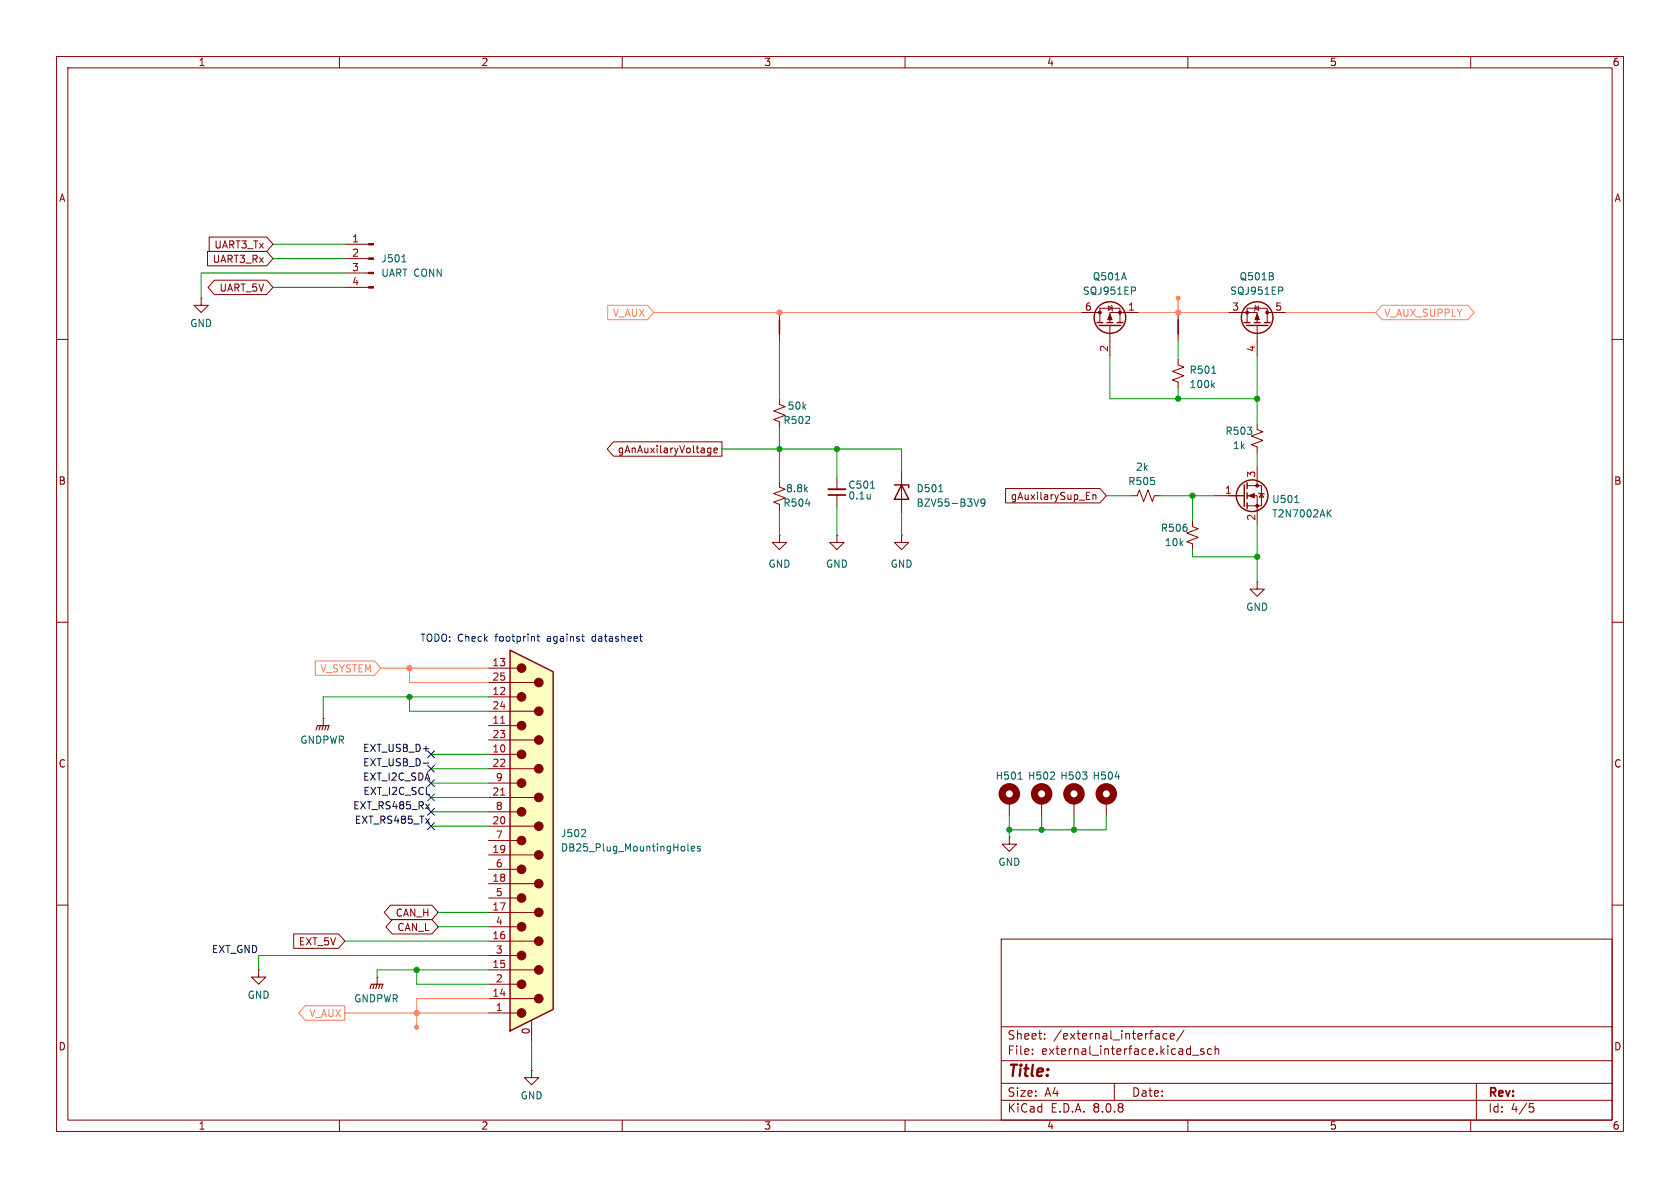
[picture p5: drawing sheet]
<svg xmlns="http://www.w3.org/2000/svg" width="297mm" height="210mm" viewBox="0 0 297 210" stroke-linecap="round" stroke-linejoin="round" font-family="sans-serif">
<g fill="none" stroke="#840000" stroke-width=".18">
<path d="M10 10h277v190h-277zM12 12h273v186h-273zM60 10v2M110 10v2M160 10v2M210 10v2M260 10v2M217.2 55.2h5v1.8M220.5 57v-2.5h3.5v2.5M221.9 54.5l.6-.4v.8zM222 54l-.1 .1v.8l-.2 .1M222.2 57.5v5.4"/>
<path d="M224 55.2h3.3M10 60h2M208.3 63.5v1l1 .4-2 .8 2 .7-2 .8 1 .4v1M222.2 74.9v1l1.1 .4-2.1 .8 2.1 .8-2.1 .7 1 .4v1M285 60h2M10 110h2M285 110h2M10 160h2M66.7 172.7h.1M66.7 172.7v1.3M177 166h108v32h-108zM285 160h2"/>
<path d="M60 198v2M110 198v2M160 198v2M177 194.5h108M177 191.5h108M177 187.5h108M177 181.5h108M182.5 186.3v.1M182.5 185.5v.1M184.7 183.6v.1M184.7 182.8v.1M197 191.5v3"/>
<path d="M204.7 182.7l.3 .2v.8M205 183.6l-.5 .1M205 183.1h-.5M206.3 182.8l-.4-.1-.3 .3v.4l.1 .2h.6M206.9 183.2l.7-.1-.1-.3-.4-.1-.2 .2 .1 .7h.5M209.3 182.1l-1.3 2M210 198v2M210.8 186.5h1.2M212.8 185.5l-.3-.1-.3 .2 .1 .2 .5 .2v.3h-.6M214.2 185.5l-.5-.1-.2 .3v.4l.1 .2h.6M214.8 185.5l.2-.1 .4 .1 .1 .9M214.8 184.9v1.5"/>
<path d="M260 198v2M261 191.5v6.5M270.4 195.1h.7M270.5 195.7h.4l.3 .3-.2 .5-.5 .1"/>
</g>
<g fill="none" stroke="#840000" stroke-width=".25">
<path d="M220 57h1M220.3 57.5h3.9M221.7 57h1.1M223.5 57h1"/>
<circle cx="222.2" cy="56.1" r="2.79"/>
</g>
<g fill="#840000" stroke="#840000" stroke-width=".18">
<path d="M222.2 55.5l.4 1h-.7z"/>
<circle cx="220.5" cy="55.2" r=".25"/>
<circle cx="224" cy="55.2" r=".25"/>
</g>
<path d="M225.1 48.9v.5M226.5 50.7l.3 .3-.1 .3-.2 .1M214.2 66h.8M214.3 68l.4 .5M214.7 67.7l-.5 .5" fill="none" stroke="#006464" stroke-width=".18"/>
<path d="M65.4 174.8l.3-.8h2l-.3 .8M66.2 174l-.3 .8M66.7 174l-.3 .8M67.2 174l-.3 .8" fill="none" stroke="#840000" stroke-width=".2"/>
<path d="M90.2 114.9l7.6 3.8v59.7l-7.6 3.8z" fill="#ffffc2"/>
<g fill="#840000" stroke="#840000" stroke-width=".18">
<path d="M220.7 87.6l1-.4v.8z"/>
<path d="M196.2 55.5l.4 1h-.8z"/>
<path d="M65.2 50.7h.8v.2h-.8z"/>
<path d="M65.2 48.1h.8v.3h-.8z"/>
<path d="M65.2 45.6h.8v.2h-.8z"/>
<path d="M65.2 43.1h.8v.2h-.8z"/>
<circle cx="92.2" cy="179.1" r=".76"/>
<circle cx="92.2" cy="174" r=".76"/>
<circle cx="92.2" cy="168.9" r=".76"/>
<circle cx="92.2" cy="163.8" r=".76"/>
<circle cx="92.2" cy="158.7" r=".76"/>
<circle cx="92.2" cy="153.7" r=".76"/>
<circle cx="92.2" cy="148.6" r=".76"/>
<circle cx="92.2" cy="143.5" r=".76"/>
<circle cx="92.2" cy="138.4" r=".76"/>
<circle cx="92.2" cy="133.3" r=".76"/>
<circle cx="92.2" cy="128.3" r=".76"/>
<circle cx="92.2" cy="123.2" r=".76"/>
<circle cx="92.2" cy="118.1" r=".76"/>
<circle cx="95.2" cy="176.5" r=".76"/>
<circle cx="95.2" cy="171.4" r=".76"/>
<circle cx="95.2" cy="166.4" r=".76"/>
<circle cx="95.2" cy="161.3" r=".76"/>
<circle cx="95.2" cy="156.2" r=".76"/>
<circle cx="95.2" cy="151.1" r=".76"/>
<circle cx="95.2" cy="146" r=".76"/>
<circle cx="95.2" cy="141" r=".76"/>
<circle cx="95.2" cy="135.9" r=".76"/>
<circle cx="95.2" cy="130.8" r=".76"/>
<circle cx="95.2" cy="125.7" r=".76"/>
<circle cx="95.2" cy="120.6" r=".76"/>
<circle cx="222.2" cy="89.4" r=".25"/>
<circle cx="222.2" cy="85.9" r=".25"/>
<circle cx="198" cy="55.2" r=".25"/>
<circle cx="194.4" cy="55.2" r=".25"/>
</g>
<g fill="none" stroke="#840000" stroke-width=".18">
<path d="M35.6 52.7v1.3h1.2l-1.2 1.2-1.3-1.2h1.3M35.6 52.7h.1M36.7 44.4h10.4l1.2 1.3-1.2 1.3h-10.4zM37 41.9h10.1l1.2 1.3-1.2 1.3h-10.1zM37.9 49.5h9.2l1.2 1.3-1.2 1.3h-9.2l-1.1-1.3zM61 50.8h4.2M61 48.3h4.2M61 45.7h4.2M61 43.2h4.2M137.8 55.2v5.1M191.1 55.2h3.3M194.4 57v-2.5h3.6v2.5"/>
<path d="M196 54.1l.6 .4-.6 .4zM196.2 57.5v5.4M196.5 54l.1 .1v.8l.1 .1M201.3 55.2h-5.1v1.8M208.3 55.2v5.1M108.5 78.1h19.1v2.5h-19.1l-1.2-1.2zM125.1 79.8l.2 .2h.4M125.7 79.2v1l-.3 .3-.3-.1M125.7 79.3l-.4-.1-.2 .2M126.2 79.6l.6-.1v-.2l-.4-.1-.2 .2 .1 .6h.5M137.8 70.5v1l1 .4-2 .7 2 .8-2 .8 1 .3v1.1M137.8 94.6v1.3h1.3l-1.3 1.3-1.3-1.3h1.3"/>
<path d="M137.8 94.6h.1M137.8 85.1v1l1 .4-2 .7 2 .8-2 .8 1 .4v1M148 94.6v1.3h1.2l-1.2 1.3-1.3-1.3h1.3M148 94.6h.1M148 84.5v2M148 87.5v2M159.4 94.6v1.3h1.3l-1.3 1.3-1.3-1.3h1.3M159.4 94.6h.1M159.4 83.2v7.6M177.8 86.4h16.7l1.1 1.2-1.1 1.3h-16.7zM192.1 88.3h.6M192.1 87h.6"/>
<path d="M193.2 87.5v.8M193.2 87.6l.2-.1h.3v.8M200 87.6h1l.4-1 .8 2 .7-2 .8 2 .4-1h1M210.8 92.1v1l1 .4-2 .7 2 .8-2 .8 1 .3v1.1M214.6 87.6h5.4M220.5 87.6h1.7v5.1M220.5 85.9h2.5v3.5h-2.5M222.2 82.6v3.3M222.5 87.1l.1 .1h.8l.1 .2M223 87.2l.4 .7h-.8zM86.4 118.1h5M222.2 102.9v1.2h1.3l-1.3 1.3-1.2-1.3h1.2"/>
<path d="M222.2 102.9h.1M57.1 127h.1M57.1 127v1.3M86.4 138.4h5M86.4 135.9h8.1M86.4 133.4h5M86.4 130.8h8.1M86.4 128.3h5M86.4 125.7h8.1M86.4 123.2h5M86.4 120.7h8.1M86.4 158.8h5"/>
<path d="M86.4 156.2h8.1M86.4 153.7h5M86.4 151.1h8.1M86.4 148.6h5M86.4 146.1h8.1M86.4 143.5h5M86.4 141h8.1M178.4 148v1.2h-1.2l1.2 1.3 1.3-1.3h-1.3M178.4 148h.1M178.4 141.6v2.5M184.1 141.6v2.5M189.9 141.6v2.5"/>
<path d="M195.6 141.6v2.5M45.7 171.5v1.2h-1.3l1.3 1.3 1.3-1.3h-1.3M45.7 171.5h.1M51.9 165.1h7.9l1.2 1.3-1.2 1.2h-7.9zM69 160h7.4l1.1 1.3-1.1 1.3h-7.4l-1.1-1.3zM69.3 162.6h7.1l1.1 1.2-1.1 1.3h-7.1l-1.1-1.3zM86.4 179.1h5M86.4 176.5h8.1M86.4 174h5M86.4 171.5h8.1M86.4 168.9h5M86.4 166.4h8.1"/>
<path d="M86.4 163.8h5M86.4 161.3h8.1M94 189.2v1.3h-1.3l1.3 1.3 1.2-1.3h-1.2M94 189.2h.1M94 180.3v3.9"/>
</g>
<g fill="none" stroke="#840000" stroke-width=".25">
<path d="M137.8 56.5v2.6M193.9 57h1M194.3 57.5h3.8M195.7 57h1M197.5 57h1M208.3 56.5v2.6M158.1 85.7h2.6v.5M159.4 85.7l1.3 2.6h-2.6zM220 85.7v3.8M220.5 85.3v1.1M220.5 87.1v1M220.5 88.9v1"/>
<path d="M90.2 114.9l7.6 3.8v59.7l-7.6 3.8z"/>
<circle cx="196.2" cy="56.1" r="2.79"/>
<circle cx="221.4" cy="87.6" r="2.79"/>
</g>
<path d="M88.5 127.9h.7M88.5 140.6h.7" fill="none" stroke="#a90000" stroke-width=".18"/>
<g fill="none" stroke="#006464" stroke-width=".18">
<path d="M71 46.3h.8M200.5 50.7l.3 .3-.1 .3-.2 .1M142.4 89.1h.8M153.8 87.4v.8M153.8 88.1h.1M153.9 86.3h.7M166 86.9h.7M173 88.2l-.4 1.3M174.1 88.8l-.2 .2h-.3l-.2-.2 .1-.5 .4-.1 .2 .1a.84 .84 0 0 1-.3 1.2h-.3M228.9 88.8h.7M234.8 90.7l.6 .7M235.4 90.1l-.8 .7"/>
<path d="M180 137.7h.7M185.7 137.7h.7M186.4 136.6v.4M191.4 136.5h.8l-.5 .5M192.1 137.1v.5M197.1 137.3h.8M103.4 146.7l.1 .2v.3l-.8 .7h.8M121.6 149.2v1.1l.2 .1M122.2 150l.6-.1v-.2l-.4-.1-.2 .2 .1 .6h.5M123.8 149.7l-.3-.1-.2 .2 .1 .2 .4 .1v.3h-.5"/>
</g>
<g fill="none" stroke="#840000" stroke-width="1.3">
<circle cx="178.4" cy="140.3" r="1.27"/>
<circle cx="184.1" cy="140.3" r="1.27"/>
<circle cx="189.9" cy="140.3" r="1.27"/>
<circle cx="195.6" cy="140.3" r="1.27"/>
</g>
<path d="M146.4 86.5h3.1" fill="none" stroke="#840000" stroke-width=".33"/>
<path d="M146.4 87.5h3.1" fill="none" stroke="#840000" stroke-width=".3"/>
<path d="M55.9 129l.2-.7h2.1l-.3 .7M56.6 128.3l-.2 .7M57.1 128.3l-.2 .7M57.7 128.3l-.3 .7" fill="none" stroke="#840000" stroke-width=".2"/>
<path d="M107.4 54h7.1l1.1 1.2-1.1 1.3h-7.1zM115.6 55.2h75.5M201.3 55.2h15.9M208.3 53.1v2.1M227.3 55.2h15.9M244.3 54h15.2l1.1 1.2-1.1 1.3h-15.2l-1.1-1.3zM55.7 116.8h10.5l1.1 1.3-1.1 1.3h-10.5zM67.3 118.1h19.1M72.4 118.1v2.6h14M53.9 177.8h7.1v2.5h-7.1l-1.1-1.2zM61 179.1h25.4M86.4 176.5h-12.7v4.8" fill="none" stroke="#ff8259" stroke-width=".18"/>
<g fill="#ff8259" stroke="#ff8259" stroke-width=".18">
<circle cx="208.3" cy="52.7" r=".36"/>
<circle cx="73.7" cy="181.6" r=".36"/>
<circle cx="72.4" cy="118.1" r=".46"/>
<circle cx="208.3" cy="55.2" r=".46"/>
<circle cx="137.8" cy="55.2" r=".46"/>
<circle cx="73.7" cy="179.1" r=".46"/>
</g>
<path d="M74.8 134.9h1M75.3 142.2l.6 .8M75.9 142.2l-.6 .8" fill="none" stroke="#0f0f0f" stroke-width=".18"/>
<path d="M94.9 112.5h.5M95.1 112.1v1.1l.3 .2M102.8 112.5h.5M103.2 113.4h.1M113.1 112.5h.4M113.4 113.4h.1" fill="none" stroke="#0000c2" stroke-width=".18"/>
<g fill="none" stroke="#009600" stroke-width=".18">
<path d="M48.3 45.7h12.7M48.3 50.8h12.7M48.3 43.2h12.7M61 48.3h-25.4v4.4M127.6 79.4h31.8v3.8M137.8 60.3v10.2M137.8 75.6v9.5M148 79.4v5.1M196.2 62.9v7.6h26M208.3 60.3v3.2M208.3 68.6v1.9M222.2 62.9v12"/>
<path d="M137.8 90.2v4.4M148 89.5v5.1M159.4 90.8v3.8M195.6 87.6h4.4M205.1 87.6h9.5M210.8 87.6v4.5M210.8 97.2v1.2h11.4M222.2 80v2.6M222.2 92.7v10.2M72.4 123.2v2.5h14M76.2 135.9h10.2M76.2 138.4h10.2"/>
<path d="M76.2 133.4h10.2M86.4 123.2h-29.3v3.8M76.2 141h10.2M76.2 146.1h10.2M76.2 143.5h10.2M178.4 144.1v3.9M184.1 144.1v2.6M189.9 144.1v2.6M195.6 144.1v2.6h-17.2M61 166.4h25.4M73.7 171.5v2.5h12.7M77.5 161.3h8.9"/>
<path d="M77.5 163.8h8.9M86.4 171.5h-19.7v1.2M86.4 168.9h-40.7v2.6M94 184.2v5"/>
</g>
<path d="M75.6 135.3l1.2 1.2M75.6 132.7l1.2 1.3M75.6 137.8l1.2 1.2M76.8 135.3l-1.2 1.2M76.8 132.7l-1.2 1.3M76.8 137.8l-1.2 1.2M75.6 140.4l1.2 1.2M75.6 145.4l1.2 1.3M75.6 142.9l1.2 1.2M76.8 140.4l-1.2 1.2M76.8 145.4l-1.2 1.3M76.8 142.9l-1.2 1.2" fill="none" stroke="#000084" stroke-width=".18"/>
<g fill="#009600" stroke="#009600" stroke-width=".18">
<circle cx="72.4" cy="123.2" r=".46"/>
<circle cx="208.3" cy="70.5" r=".46"/>
<circle cx="137.8" cy="79.4" r=".46"/>
<circle cx="148" cy="79.4" r=".46"/>
<circle cx="73.7" cy="171.5" r=".46"/>
<circle cx="184.1" cy="146.7" r=".46"/>
<circle cx="210.8" cy="87.6" r=".46"/>
<circle cx="189.9" cy="146.7" r=".46"/>
<circle cx="222.2" cy="98.4" r=".46"/>
<circle cx="222.2" cy="70.5" r=".46"/>
<circle cx="178.4" cy="146.7" r=".46"/>
</g>
<text font-size="2.8" fill="#840000" x="178" y="190.9">Title:</text>
<g font-size="2.1" fill="#840000">
<text x="178" y="184">Sheet:</text>
<text x="186.2" y="184">/external_interface/</text>
<text x="178" y="186.7">File:</text>
<text x="184.1" y="186.7">external_interface.kicad_sch</text>
<text x="178" y="196.9">KiCad</text>
<text x="178" y="194.1">Size:</text>
<text x="184.7" y="194.1">A4</text>
<text x="185.7" y="196.9">E.D.A.</text>
<text x="193.3" y="196.9">8.0.8</text>
<text x="200" y="194.1">Date:</text>
<text x="263" y="194.3">Rev:</text>
<text x="263" y="196.9">Id:</text>
<text x="267.1" y="196.9">4/5</text>
</g>
<g font-size="1.8" fill="#840000">
<text x="35" y="11.9">1</text>
<text x="85" y="11.9">2</text>
<text x="135" y="11.9">3</text>
<text x="185" y="11.9">4</text>
<text x="235" y="11.9">5</text>
<text x="285" y="11.9">6</text>
<text x="10.3" y="35.9">A</text>
<text x="285.3" y="35.9">A</text>
<text x="37.5" y="46.7">UART3_Rx</text>
<text x="37.8" y="44.1">UART3_Tx</text>
<text x="38.7" y="51.8">UART_5V</text>
<text x="109.1" y="80.3">gAnAuxilaryVoltage</text>
<text x="10.3" y="85.9">B</text>
<text x="178.6" y="88.6">gAuxilarySup_En</text>
<text x="285.3" y="85.9">B</text>
<text x="10.3" y="135.9">C</text>
<text x="285.3" y="135.9">C</text>
<text x="52.7" y="167.3">EXT_5V</text>
<text x="69.9" y="162.2">CAN_H</text>
<text x="70.2" y="164.8">CAN_L</text>
<text x="10.3" y="185.9">D</text>
<text x="285.3" y="185.9">D</text>
<text x="35" y="199.9">1</text>
<text x="85" y="199.9">2</text>
<text x="135" y="199.9">3</text>
<text x="185" y="199.9">4</text>
<text x="235" y="199.9">5</text>
<text x="285" y="199.9">6</text>
</g>
<g font-size="1.8" fill="#a90000">
<text x="62.2" y="42.9">1</text>
<text x="62.2" y="45.5">2</text>
<text x="62.2" y="48">3</text>
<text x="62.2" y="50.5">4</text>
<text x="191.7" y="55">6</text>
<text x="199.3" y="55">1</text>
<text x="217.7" y="55">3</text>
<text x="225.4" y="55">5</text>
<text x="196" y="62.3" transform="rotate(-90 196 62.3)">2</text>
<text x="222" y="62.3" transform="rotate(-90 222 62.3)">4</text>
<text x="216.5" y="87.4">1</text>
<text x="222" y="84.5" transform="rotate(-90 222 84.5)">3</text>
<text x="222" y="92.1" transform="rotate(-90 222 92.1)">2</text>
<text x="87" y="117.9">13</text>
<text x="87" y="122.9">12</text>
<text x="87" y="125.5">24</text>
<text x="87" y="120.4">25</text>
<text x="87" y="128">11</text>
<text x="87" y="130.6">23</text>
<text x="87" y="133.1">10</text>
<text x="87" y="135.6">22</text>
<text x="87" y="140.7">21</text>
<text x="87.6" y="143.3">8</text>
<text x="87.6" y="138.2">9</text>
<text x="87" y="145.8">20</text>
<text x="87.6" y="148.3">7</text>
<text x="87" y="156">18</text>
<text x="87" y="150.9">19</text>
<text x="87.6" y="153.4">6</text>
<text x="87" y="161">17</text>
<text x="87.6" y="158.5">5</text>
<text x="87" y="166.1">16</text>
<text x="87.6" y="163.6">4</text>
<text x="87" y="171.2">15</text>
<text x="87.6" y="173.7">2</text>
<text x="87.6" y="168.7">3</text>
<text x="87" y="176.3">14</text>
<text x="87.6" y="178.8">1</text>
<text x="93.7" y="183" transform="rotate(-90 93.7 183)">0</text>
</g>
<g font-size="1.8" fill="#006464">
<text x="67.3" y="46.6">J501</text>
<text x="67.3" y="49.1">UART CONN</text>
<text x="191.3" y="52.3">SQJ951EP</text>
<text x="193.1" y="49.8">Q501A</text>
<text x="217.4" y="52.3">SQJ951EP</text>
<text x="219" y="49.8">Q501B</text>
<text x="33.5" y="58">GND</text>
<text x="210.2" y="66.3">R501</text>
<text x="210.2" y="68.8">100k</text>
<text x="138.4" y="75.2">R502</text>
<text x="139.1" y="72.6">50k</text>
<text x="216.5" y="77.1">R503</text>
<text x="200.7" y="83.4">2k</text>
<text x="217.9" y="79.6">1k</text>
<text x="138.4" y="89.8">R504</text>
<text x="138.8" y="87.2">8.8k</text>
<text x="149.9" y="86.6">C501</text>
<text x="149.9" y="88.5">0.1u</text>
<text x="161.9" y="87.2">D501</text>
<text x="161.9" y="89.8">BZV55-B3V9</text>
<text x="199.4" y="86">R505</text>
<text x="224.8" y="89.1">U501</text>
<text x="205.1" y="94.2">R506</text>
<text x="224.8" y="91.7">T2N7002AK</text>
<text x="135.8" y="100.6">GND</text>
<text x="145.9" y="100.6">GND</text>
<text x="157.3" y="100.6">GND</text>
<text x="205.8" y="96.7">10k</text>
<text x="220.2" y="108.2">GND</text>
<text x="53" y="131.7">GNDPWR</text>
<text x="175.9" y="138">H501</text>
<text x="181.6" y="138">H502</text>
<text x="187.3" y="138">H503</text>
<text x="193" y="138">H504</text>
<text x="99.1" y="148.2">J502</text>
<text x="99.1" y="150.7">DB25_Plug_MountingHoles</text>
<text x="176.4" y="153.3">GND</text>
<text x="43.7" y="176.8">GND</text>
<text x="62.5" y="177.4">GNDPWR</text>
<text x="91.9" y="194.5">GND</text>
</g>
<g font-size="1.8" fill="#ff8259">
<text x="108.3" y="56.2">V_AUX</text>
<text x="244.6" y="56.2">V_AUX_SUPPLY</text>
<text x="56.5" y="119.1">V_SYSTEM</text>
<text x="54.6" y="180">V_AUX</text>
</g>
<g font-size="1.8" fill="#0000c2">
<text x="74.2" y="113.6">TODO: Check</text>
<text x="87.7" y="113.6">footprint</text>
<text x="97" y="113.6">against</text>
<text x="105.1" y="113.6">datasheet</text>
</g>
<g font-size="1.8" fill="#0f0f0f">
<text x="64.1" y="135.5">EXT_USB_D-</text>
<text x="64.1" y="133">EXT_USB_D+</text>
<text x="62.3" y="143.2">EXT_RS485_Rx</text>
<text x="64.1" y="138.1">EXT_I2C_SDA</text>
<text x="64.1" y="140.6">EXT_I2C_SCL</text>
<text x="62.6" y="145.7">EXT_RS485_Tx</text>
<text x="37.4" y="168.6">EXT_GND</text>
</g>
</svg>
